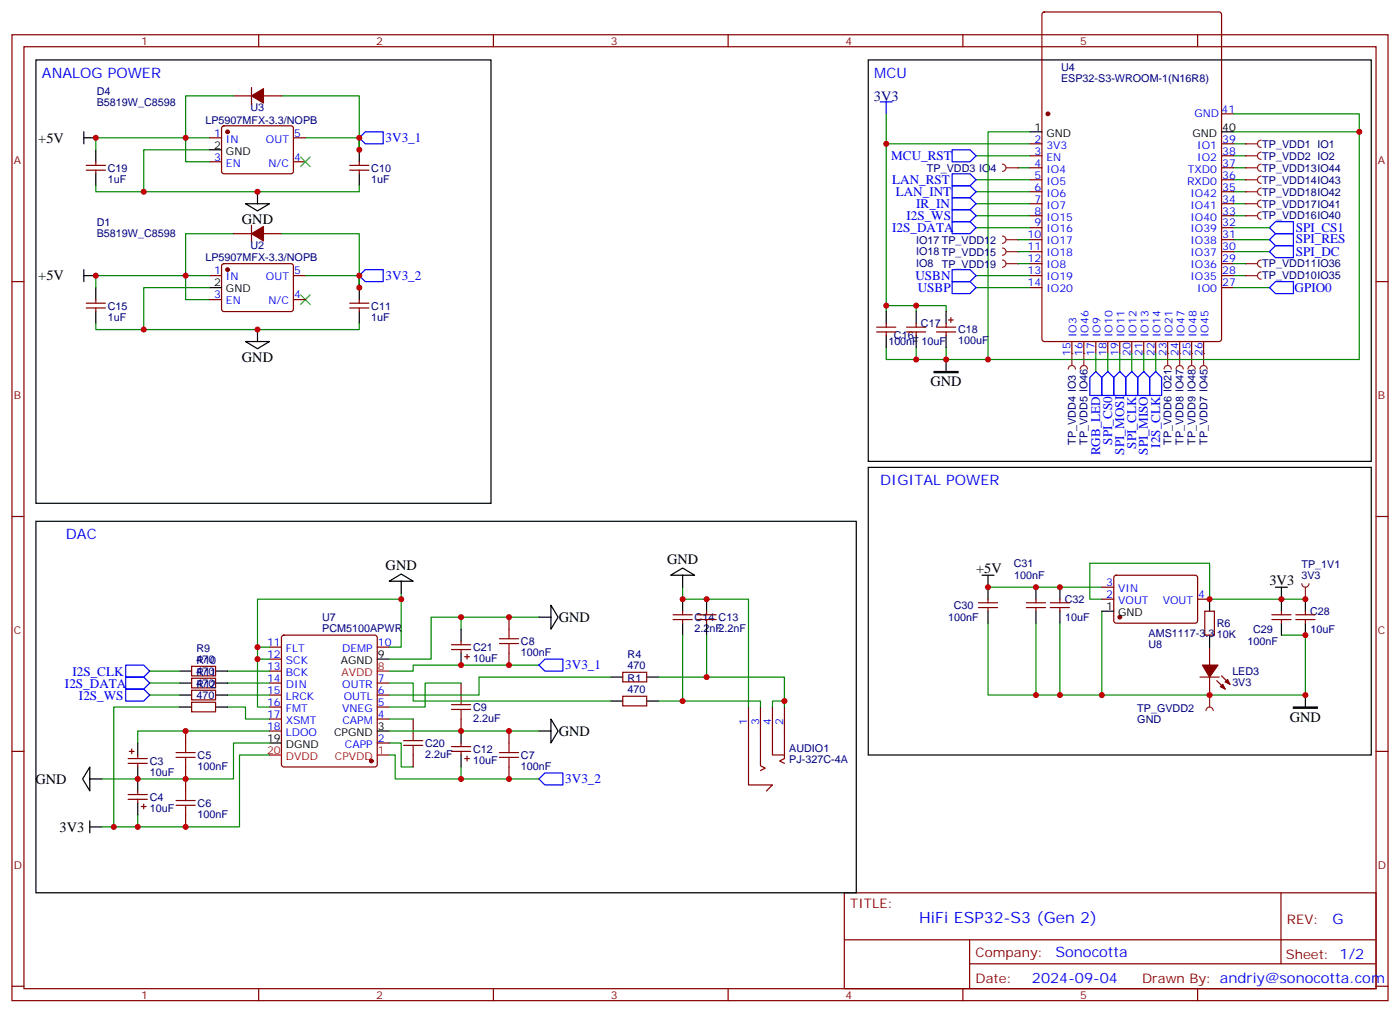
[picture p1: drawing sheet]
<svg xmlns="http://www.w3.org/2000/svg" width="412mm" height="298mm" viewBox="0 0 412 298" stroke-linecap="round" stroke-linejoin="round" font-family="sans-serif">
<g fill="none" stroke="#870000" stroke-width=".35">
<path d="M3.5 10.2h405.4v284.4h-405.4zM7.1 13.8h398.2v277.2h-398.2zM76.2 10.2v3.6M145.3 10.2v3.6M214.5 10.2v3.6M283.6 10.2v3.6M307.2 3.7l.4-.2h51.5l.7 .5v95.8l-.4 .7h-51.8l-.6-.4-.1-95.9zM352.8 10.2v3.6M65.5 37.2l.5-.2 20 .1 .4 .6v13l-.7 .5-20-.1-.4-.7v-12.7zM68.8 28.2h5.3M74.1 25.8v4.9M77.6 28.2h5.3"/>
<path d="M359.8 33.5h3.6M25.4 50.1h5.6M25.4 48.7h5.6M28.2 47.6v1.1M28.2 50.1v1.1M61.7 40.6h3.6M61.7 47.6h3.6M86.4 40.6h3.6M86.4 47.6h3.6M103 50.1h5.7M103 48.7h5.7M105.8 47.6v1.1"/>
<path d="M105.8 50.1v1.1M303.4 42.3h3.5M303.4 45.9h3.5M303.4 49.4h3.5M303.4 52.9h3.5M303.4 56.4h3.5M303.4 60h3.5M359.8 42.3h3.6M359.8 45.9h3.6M359.8 49.4h3.6M359.8 52.9h3.6M359.8 56.4h3.6"/>
<path d="M359.8 60h3.6M65.5 77.8l.5-.2 20 .1 .4 .6v13l-.7 .4h-20l-.4-.7v-12.7zM68.8 68.8h5.3M74.1 66.3v5M77.6 68.8h5.3M303.4 63.5h3.5M303.4 67h3.5M303.4 70.6h3.5M303.4 74.1h3.5M303.4 77.6h3.5M359.8 63.5h3.6M359.8 67h3.6"/>
<path d="M359.8 70.6h3.6M359.8 74.1h3.6M359.8 77.6h3.6M3.5 82.9h3.6M25.4 90.7h5.6M25.4 89.3h5.6M28.2 88.2v1.1M28.2 90.7v1M61.7 81.1h3.6M61.7 88.2h3.6M86.4 81.1h3.6M86.4 88.2h3.6"/>
<path d="M103 90.7h5.7M103 89.3h5.7M105.8 88.2v1.1M105.8 90.7v1M303.4 81.1h3.5M303.4 84.7h3.5M359.8 81.1h3.6M359.8 84.7h3.6M405.3 82.9h3.6M315.7 100.5v3.6M319.3 100.5v3.6M322.8 100.5v3.6"/>
<path d="M326.3 100.5v3.6M329.8 100.5v3.6M333.4 100.5v3.6M336.9 100.5v3.6M340.4 100.5v3.6M344 100.5v3.6M347.5 100.5v3.6M351 100.5v3.6M354.5 100.5v3.6M3.5 152h3.6M405.3 152h3.6M201.1 179.9v1.1"/>
<path d="M208.1 179.9v1.1M288.2 178.9h5.7M288.2 177.4h5.7M291 176.4v1M291 178.9v1M302.3 178.9h5.7M302.3 177.4h5.7M305.2 176.4v1M305.2 178.9v1M309.4 178.9h5.6M309.4 177.4h5.6M312.2 176.4v1"/>
<path d="M312.2 178.9v1M324.6 176.4h3.5M324.6 172.9h3.5M328.3 169.5l.5-.2 23.5 .1 .5 .6-.1 13-.6 .4h-23.6l-.4-.7v-12.7zM352.8 176.4h3.5M354.9 179.9h2.8v7.1h-2.8zM377.5 179.9v1.1M384.5 179.9v1.1M56.4 196.1h7.1v2.9h-7.1zM56.4 199.7h7.1v2.8h-7.1zM79.4 190.5h3.5M79.4 194h3.5"/>
<path d="M79.4 197.6h3.5M83.1 187.2l.5-.2h26.8l.5 .2 .2 .5v37.4l-.2 .5-.5 .2h-26.8l-.5-.3-.2-.4v-37.4zM111.1 190.5h3.6M133 191.2h5.6M133 189.8h5.6M135.8 188.7v1.1M135.8 191.2v1.1M136.9 193.3h1.4M137.6 192.6v1.4M149.9 181.7v3.5M149.9 192.3v3.5M183.4 197.9h7.1v2.8h-7.1z"/>
<path d="M198.3 182.4h5.6M198.3 181h5.6M201.1 182.4v1M205.3 182.4h5.7M205.3 181h5.7M208.1 182.4v1M353.5 199.3h5.6M356.3 190.5v5.3M356.3 199.3v5.3M359.8 199l2.5 2.4M374.6 182.4h5.7M374.6 181h5.7"/>
<path d="M377.5 182.4v1M381.7 182.4h5.6M381.7 181h5.6M384.5 182.4v1M54.7 215.2v3.5M56.4 203.2h7.1v2.8h-7.1zM56.4 206.7h7.1v2.8h-7.1zM79.4 211.7h3.5M79.4 208.1h3.5M79.4 204.6h3.5M79.4 201.1h3.5M79.4 215.2h3.5"/>
<path d="M111.1 218.7h3.6M111.1 211.7h3.6M111.1 208.1h3.6M111.1 204.6h3.6M111.1 201.1h3.6M121.7 211.7v3.5M133 219.8h5.6M135.8 201.1v3.5M135.8 211.7v3.5M135.8 218.7v1.1M149.9 215.2v3.5M183.4 205h7.1v2.8h-7.1z"/>
<path d="M220.5 208.1v23h7l-1.7 1.7M224 208.1v17.3l1.4 .7-1.4 .7M227.5 208.1v14.1h3.6M231.1 208.1v15.2l-1.4 .7 1.4 .7M358.4 200.4l2.5 2.4M3.5 221.2h3.6M37.7 235.3h5.7M37.7 233.9h5.7M37.7 223.3h5.7M37.7 224.7h5.7M38.1 221.2h1.4M38.8 220.5v1.4"/>
<path d="M40.6 222.2v1.1M40.6 224.7v1.1M40.6 232.8v1.1M40.6 235.3v1.1M41.6 237.4h1.4M42.3 236.7v1.4M54.7 225.8v7M54.7 239.9v3.5M121.7 222.2v3.6M133 221.2h5.6M135.8 221.2v1M136.9 223.3h1.4"/>
<path d="M137.6 222.6v1.4M149.9 225.8v3.5M405.3 221.2h3.6M248.7 262.8h156.6v28.2h-156.6zM248.7 276.7h156.5M285.6 276.7v14.1M377.3 262.8v20.9M3.5 290.3h3.6M76.2 291v3.6M145.3 291v3.6M214.5 291v3.6M283.6 291v3.6"/>
<path d="M285.6 283.7h119.6M352.8 291v3.6M405.3 290.3h3.6"/>
</g>
<g fill="none" stroke="#000" stroke-width=".35">
<path d="M10.6 17.6h134v130.6h-134zM255.8 17.6h148.1v118.2h-148.1zM24.7 38.8v3.5M303.4 38.8h3.5M359.8 38.8h3.6M24.7 40.6h3.5M28.2 44.1v3.5M28.2 51.2v3.5M61.7 44.1h3.6M72.3 60h7.1l-3.6 2.1zM75.8 56.4v3.6M105.8 44.1v3.5"/>
<path d="M105.8 51.2v3.5M24.7 79.4v3.5M24.7 81.1h3.5M28.2 84.7v3.5M28.2 91.7v3.5M61.7 84.7h3.6M75.8 97v3.5M105.8 84.7v3.5M105.8 91.7v3.5M72.3 100.5h7.1l-3.6 2.2zM255.8 137.6h148.1v84.6h-148.1zM10.6 153.5h241.6v109.3h-241.6z"/>
<path d="M114.7 171.1l3.5-2.1 3.5 2.1zM118.2 171.1v3.5M162.3 178.2l2.1 3.5-2.1 3.5zM197.6 169.3l3.5-2.1 3.5 2.1zM201.1 169.3v3.6M201.1 176.4v3.5M208.1 176.4v3.5M289.3 169.3h3.5M291 169.3v7.1M291 179.9v3.5M305.2 172.9v3.5M305.2 179.9v3.5"/>
<path d="M312.2 172.9v3.5M312.2 179.9v3.5M324.6 179.9h3.5M356.3 176.4v3.5M375.7 172.9h3.5M377.5 172.9v7M384.5 176.4v3.5M52.9 197.6h3.5M63.5 197.6h3.5M111.1 194h3.6M135.8 185.2v3.5M135.8 192.3v3.5"/>
<path d="M158.7 181.7h3.6M179.9 199.3h3.5M190.5 199.3h3.5M201.1 183.4v3.6M208.1 183.4v3.6M356.3 187v3.5M377.5 183.4v3.6M384.5 183.4v3.6M40.6 218.7v3.5M52.9 201.1h3.5M52.9 204.6h3.5M52.9 208.1h3.5"/>
<path d="M63.5 201.1h3.5M63.5 204.6h3.5M63.5 208.1h3.5M79.4 218.7h3.5M111.1 215.2h3.6M135.8 215.2v3.5M158.7 215.2h3.6M162.3 211.7l2.1 3.5-2.1 3.5zM179.9 206.4h3.5M190.5 206.4h3.5M384.5 204.6v3.5M26.5 225.8v7l-2.2-3.5z"/>
<path d="M26.5 229.3h3.5M40.6 225.8v7M40.6 236.4v3.5M135.8 222.2v3.6M26.5 243.4h3.5M26.5 241.7v3.5"/>
</g>
<g fill="none" stroke="#a10000" stroke-width=".35">
<path d="M147.1 189.4h5.7M147.1 188h5.7M149.9 185.2v2.8M149.9 189.4v2.9M54.7 218.7v2.8M118.9 218h5.6M118.9 219.4h5.6M121.7 215.2v2.8M121.7 219.4v2.8M133 207.4h5.6M133 208.8h5.6M135.8 204.6v2.8"/>
<path d="M135.8 208.8v2.9M149.9 218.7v2.8M51.9 223h5.6M51.9 221.5h5.6M51.9 237.1h5.6M51.9 235.7h5.6M54.7 223v2.8M54.7 232.8v2.9M54.7 237.1v2.8M147.1 223h5.7M147.1 221.5h5.7M149.9 223v2.8"/>
</g>
<g fill="none" stroke="#008700" stroke-width=".35">
<path d="M68.8 28.2h-14.1v19.4h7M82.9 28.2h22.9v15.9M28.2 54.7v1.7h77.6v-1.7M61.7 44.1h-19.4v12.3M61.7 40.6h-33.5v3.5M90 40.6h15.8v3.5M105.8 40.6v3.5M299.9 49.4h3.5M363.4 49.4h3.5M363.4 42.3h3.5M363.4 45.9h3.5M363.4 52.9h3.5"/>
<path d="M363.4 56.4h3.5M363.4 60h3.5M68.8 68.8h-14.1v19.4h7M82.9 68.8h22.9v15.9M363.4 63.5h3.5M363.4 70.6h10.5M363.4 74.1h10.5M28.2 95.2v1.8h77.6v-1.8M61.7 84.7h-19.4v12.3M61.7 81.1h-33.5v3.6M90 81.1h15.8v3.6M105.8 81.1v3.6"/>
<path d="M363.4 81.1h3.5M118.2 176.4h-42.4v14.1h3.6M118.2 174.6v15.9h-3.5M201.1 172.9v3.5h19.4v31.7M291 172.9h33.6M324.6 176.4h-3.6v-10.6h35.3v10.6h28.2M324.6 179.9v24.7M44.1 197.6h8.8M67 197.6h12.4M75.8 190.5v17.6h3.6M75.8 194h3.6M135.8 181.7v3.5"/>
<path d="M158.7 181.7h-31.7v12.3h-12.3M158.7 195.8h-37v1.8h-7M179.9 199.3h-38.8v5.3h-26.4M201.1 187v19.4h-7.1M208.1 199.3h23v8.8M208.1 187v12.3h-14.1M291 183.4v21.2h93.5v-17.6h-7M305.2 183.4v21.2M312.2 183.4v21.2M44.1 201.1h8.8M44.1 204.6h8.8M52.9 208.1h-19.4v35.3"/>
<path d="M67 208.1h5.3v3.6h7.1M67 201.1h12.4M67 204.6h12.4M79.4 218.7h-10.6v10.6h-38.8M79.4 215.2h-38.8v3.5M114.7 218.7h3.5v7.1h3.5M114.7 201.1h7v5.3h58.2M114.7 215.2h44M114.7 211.7h7M135.8 201.1h-10.6v7h-10.5M201.1 206.4h22.9v1.7M231.1 206.4h-3.6v1.7"/>
<path d="M40.6 239.9v3.5M79.4 222.2h-8.8v21.2h-40.6M114.7 222.2h1.7v7.1h42.3M135.8 225.8v3.5"/>
</g>
<path d="M88.5 46.2l2.9 2.8M91.4 46.2l-2.9 2.8M88.5 86.8l2.9 2.8M91.4 86.8l-2.9 2.8" fill="none" stroke="#3c3" stroke-width=".35"/>
<g fill="#870000" stroke="#870000" stroke-width=".35">
<path d="M74.1 68.8l3.5-2.1v4.2z"/>
<path d="M74.1 28.2l3.5-2.1v4.2z"/>
<path d="M359.5 202.1l.7-.7 .7 1.4z"/>
<path d="M360.9 200.7l.7-.7 .7 1.4z"/>
<path d="M354.2 195.8h4.6l-2.5 3.5z"/>
<circle cx="67" cy="79.4" r=".53"/>
<circle cx="67" cy="38.8" r=".53"/>
<circle cx="109.4" cy="224" r=".53"/>
<circle cx="329.8" cy="181.7" r=".53"/>
<circle cx="308.7" cy="33.5" r=".53"/>
</g>
<path d="M105.8 40.6l1.8-1.8h5.3v3.5h-5.3zM373.9 67l1.8-1.7h5.3v3.5h-5.3zM105.8 81.1l1.8-1.7h5.3v3.5h-5.3zM37 195.8h5.3l1.8 1.8-1.8 1.7h-5.3zM37 199.3h5.3l1.8 1.8-1.8 1.7h-5.3zM158.7 195.8l1.8-1.8h5.3v3.6h-5.3zM37 202.8h5.3l1.8 1.8-1.8 1.8h-5.3zM158.7 229.3l1.8-1.8h5.3v3.6h-5.3z" fill="none" stroke="#00f" stroke-width=".35"/>
<path d="M111.1 197.6h3.6M79.4 222.2h3.5M111.1 222.2h3.6" fill="none" stroke="#f00" stroke-width=".35"/>
<path d="M381 208.1h7.1v.4h-7.1z" fill="#000" stroke="#000" stroke-width=".35"/>
<path d="M366.9 56.4h3.5M371.5 55.4a1.06 1.06 0 0 0-1.1 1 1.06 1.06 0 0 0 1.1 1.1" fill="none" stroke="#8c2424" stroke-width=".35"/>
<circle cx="366.9" cy="56.4" r=".18" fill="#8c2424"/>
<path d="M366.9 60h3.5M371.5 58.9a1.06 1.06 0 0 0-1.1 1.1 1.06 1.06 0 0 0 1.1 1" fill="none" stroke="#8c2424" stroke-width=".35"/>
<circle cx="366.9" cy="60" r=".18" fill="#8c2424"/>
<path d="M366.9 63.5h3.5M371.5 62.4a1.06 1.06 0 0 0-1.1 1.1 1.06 1.06 0 0 0 1.1 1.1" fill="none" stroke="#8c2424" stroke-width=".35"/>
<circle cx="366.9" cy="63.5" r=".18" fill="#8c2424"/>
<path d="M366.9 52.9h3.5M371.5 51.9a1.06 1.06 0 0 0-1.1 1 1.06 1.06 0 0 0 1.1 1.1" fill="none" stroke="#8c2424" stroke-width=".35"/>
<circle cx="366.9" cy="52.9" r=".18" fill="#8c2424"/>
<path d="M366.9 49.4h3.5M371.5 48.3a1.06 1.06 0 0 0-1.1 1.1 1.06 1.06 0 0 0 1.1 1" fill="none" stroke="#8c2424" stroke-width=".35"/>
<circle cx="366.9" cy="49.4" r=".18" fill="#8c2424"/>
<path d="M366.9 81.1h3.5M371.5 80.1a1.06 1.06 0 0 0-1.1 1 1.06 1.06 0 0 0 1.1 1.1" fill="none" stroke="#8c2424" stroke-width=".35"/>
<circle cx="366.9" cy="81.1" r=".18" fill="#8c2424"/>
<path d="M350 108.7a1.06 1.06 0 0 1 1-1.1 1.06 1.06 0 0 1 1.1 1.1M351 104.1v3.5" fill="none" stroke="#8c2424" stroke-width=".35"/>
<circle cx="351" cy="104.1" r=".18" fill="#8c2424"/>
<path d="M346.4 108.7a1.06 1.06 0 0 1 1.1-1.1 1.06 1.06 0 0 1 1 1.1M347.5 104.1v3.5" fill="none" stroke="#8c2424" stroke-width=".35"/>
<circle cx="347.5" cy="104.1" r=".18" fill="#8c2424"/>
<path d="M353.5 108.7a1.06 1.06 0 0 1 1-1.1 1.06 1.06 0 0 1 1.1 1.1M354.5 104.1v3.5" fill="none" stroke="#8c2424" stroke-width=".35"/>
<circle cx="354.5" cy="104.1" r=".18" fill="#8c2424"/>
<path d="M342.9 108.7a1.06 1.06 0 0 1 1.1-1.1 1.06 1.06 0 0 1 1 1.1M344 104.1v3.5" fill="none" stroke="#8c2424" stroke-width=".35"/>
<circle cx="344" cy="104.1" r=".18" fill="#8c2424"/>
<path d="M318.2 108.7a1.06 1.06 0 0 1 1.1-1.1 1.06 1.06 0 0 1 1 1.1M319.3 104.1v3.5" fill="none" stroke="#8c2424" stroke-width=".35"/>
<circle cx="319.3" cy="104.1" r=".18" fill="#8c2424"/>
<path d="M314.7 108.7a1.06 1.06 0 0 1 1-1.1 1.06 1.06 0 0 1 1.1 1.1M315.7 104.1v3.5" fill="none" stroke="#8c2424" stroke-width=".35"/>
<circle cx="315.7" cy="104.1" r=".18" fill="#8c2424"/>
<path d="M295.3 48.3a1.06 1.06 0 0 1 1 1.1 1.06 1.06 0 0 1-1 1M296.3 49.4h3.6" fill="none" stroke="#8c2424" stroke-width=".35"/>
<circle cx="299.9" cy="49.4" r=".18" fill="#8c2424"/>
<path d="M366.9 45.9h3.5M371.5 44.8a1.06 1.06 0 0 0-1.1 1.1 1.06 1.06 0 0 0 1.1 1" fill="none" stroke="#8c2424" stroke-width=".35"/>
<circle cx="366.9" cy="45.9" r=".18" fill="#8c2424"/>
<path d="M366.9 42.3h3.5M371.5 41.3a1.06 1.06 0 0 0-1.1 1 1.06 1.06 0 0 0 1.1 1.1" fill="none" stroke="#8c2424" stroke-width=".35"/>
<circle cx="366.9" cy="42.3" r=".18" fill="#8c2424"/>
<g fill="none" stroke="#008700" stroke-width=".35">
<path d="M261.1 33.5v58.2M303.4 38.8h-12.4v67h-12.3M363.4 33.5h37v72.3h-109.4M363.4 38.8h37M261.1 42.3h42.3M287.5 52.9h15.9M287.5 56.4h15.9M287.5 60h15.9M287.5 45.9h15.9M287.5 67h15.9M287.5 63.5h15.9M363.4 67h10.5"/>
<path d="M261.1 90h8.8v1.7M269.9 90h8.8v1.7M287.5 81.1h15.9M287.5 84.7h15.9M363.4 84.7h10.5M261.1 102.3v3.5h8.8M269.9 102.3v3.5h8.8v-3.5M322.8 104.1v5.3M326.3 104.1v5.3M329.8 104.1v5.3M333.4 104.1v5.3M336.9 104.1v5.3"/>
<path d="M340.4 104.1v5.3"/>
</g>
<g fill="none" stroke="#00f" stroke-width=".35">
<path d="M259.3 30h3.5M261.1 30v3.5M280.5 51.2h5.3l1.7 1.7-1.7 1.8h-5.3zM280.5 54.7h5.3l1.7 1.7-1.7 1.8h-5.3zM280.5 58.2h5.3l1.7 1.8-1.7 1.7h-5.3zM280.5 44.1h5.3l1.7 1.8-1.7 1.7h-5.3zM280.5 79.4h5.3l1.7 1.7-1.7 1.8h-5.3zM280.5 65.3h5.3l1.7 1.7-1.7 1.8h-5.3zM280.5 61.7h5.3l1.7 1.8-1.7 1.8h-5.3zM373.9 70.6l1.8-1.8h5.3v3.5h-5.3zM373.9 74.1l1.8-1.8h5.3v3.5h-5.3zM280.5 82.9h5.3l1.7 1.8-1.7 1.7h-5.3z"/>
<path d="M373.9 84.7l1.8-1.8h5.3v3.5h-5.3zM322.8 109.4l1.8 1.7v5.3h-3.6v-5.3zM326.3 109.4l1.8 1.7v5.3h-3.5v-5.3zM329.8 109.4l1.8 1.7v5.3h-3.5v-5.3zM333.4 109.4l1.7 1.7v5.3h-3.5v-5.3zM335.1 111.1l1.8-1.7 1.8 1.7v5.3h-3.6zM340.4 109.4l1.8 1.7v5.3h-3.5v-5.3z"/>
</g>
<path d="M275.2 109.4h7v.3h-7z" fill="#000" stroke="#000" stroke-width=".35"/>
<path d="M261.1 91.7v3.5M261.1 98.8v3.5M269.9 91.7v3.5M269.9 98.8v3.5M278.7 91.7v3.5M278.7 98.8v3.5M278.7 105.8v3.6" fill="none" stroke="#000" stroke-width=".35"/>
<g fill="none" stroke="#870000" stroke-width=".35">
<path d="M258.2 97.7h5.7M258.2 96.3h5.7M261.1 95.2v1.1M261.1 97.7v1.1M267.1 97.7h5.6M267.1 96.3h5.6M269.9 95.2v1.1M269.9 97.7v1.1M275.9 97.7h5.6M275.9 96.3h5.6M278.7 95.2v1.1M278.7 97.7v1.1"/>
<path d="M279.4 94.2h1.4M280.1 93.5v1.4"/>
</g>
<path d="M366.9 77.6h3.5M371.5 76.6a1.06 1.06 0 0 0-1.1 1 1.06 1.06 0 0 0 1.1 1.1" fill="none" stroke="#8c2424" stroke-width=".35"/>
<circle cx="366.9" cy="77.6" r=".18" fill="#8c2424"/>
<path d="M363.4 77.6h3.5" fill="none" stroke="#008700" stroke-width=".35"/>
<path d="M295.3 69.5a1.06 1.06 0 0 1 1 1.1 1.06 1.06 0 0 1-1 1M296.3 70.6h3.6" fill="none" stroke="#8c2424" stroke-width=".35"/>
<circle cx="299.9" cy="70.6" r=".18" fill="#8c2424"/>
<path d="M299.9 70.6h3.5" fill="none" stroke="#008700" stroke-width=".35"/>
<path d="M295.3 73a1.06 1.06 0 0 1 1 1.1 1.06 1.06 0 0 1-1 1M296.3 74.1h3.6" fill="none" stroke="#8c2424" stroke-width=".35"/>
<circle cx="299.9" cy="74.1" r=".18" fill="#8c2424"/>
<path d="M299.9 74.1h3.5" fill="none" stroke="#008700" stroke-width=".35"/>
<path d="M295.3 76.6a1.06 1.06 0 0 1 1 1 1.06 1.06 0 0 1-1 1.1M296.3 77.6h3.6" fill="none" stroke="#8c2424" stroke-width=".35"/>
<circle cx="299.9" cy="77.6" r=".18" fill="#8c2424"/>
<path d="M299.9 77.6h3.5" fill="none" stroke="#008700" stroke-width=".35"/>
<path d="M383.5 171.8a1.06 1.06 0 0 0 1 1.1 1.06 1.06 0 0 0 1.1-1.1M384.5 172.9v3.5" fill="none" stroke="#8c2424" stroke-width=".35"/>
<circle cx="384.5" cy="176.4" r=".18" fill="#8c2424"/>
<path d="M355.2 209.2a1.06 1.06 0 0 1 1.1-1.1 1.06 1.06 0 0 1 1.1 1.1M356.3 204.6v3.5" fill="none" stroke="#8c2424" stroke-width=".35"/>
<circle cx="356.3" cy="204.6" r=".18" fill="#8c2424"/>
<g fill="#c00">
<circle cx="105.8" cy="84.7" r=".88"/>
<circle cx="105.8" cy="44.1" r=".88"/>
<circle cx="42.3" cy="97" r=".88"/>
<circle cx="75.8" cy="97" r=".88"/>
<circle cx="42.3" cy="56.4" r=".88"/>
<circle cx="75.8" cy="56.4" r=".88"/>
<circle cx="28.2" cy="81.1" r=".88"/>
<circle cx="54.7" cy="81.1" r=".88"/>
<circle cx="105.8" cy="81.1" r=".88"/>
<circle cx="105.8" cy="40.6" r=".88"/>
<circle cx="54.7" cy="40.6" r=".88"/>
<circle cx="28.2" cy="40.6" r=".88"/>
<circle cx="231.1" cy="206.4" r=".88"/>
<circle cx="208.1" cy="176.4" r=".88"/>
<circle cx="201.1" cy="176.4" r=".88"/>
<circle cx="33.5" cy="243.4" r=".88"/>
<circle cx="149.9" cy="181.7" r=".88"/>
<circle cx="149.9" cy="195.8" r=".88"/>
<circle cx="149.9" cy="215.2" r=".88"/>
<circle cx="149.9" cy="229.3" r=".88"/>
<circle cx="135.8" cy="181.7" r=".88"/>
<circle cx="135.8" cy="229.3" r=".88"/>
<circle cx="135.8" cy="195.8" r=".88"/>
<circle cx="40.6" cy="243.4" r=".88"/>
<circle cx="54.7" cy="243.4" r=".88"/>
<circle cx="54.7" cy="215.2" r=".88"/>
<circle cx="54.7" cy="229.3" r=".88"/>
<circle cx="75.8" cy="190.5" r=".88"/>
<circle cx="75.8" cy="194" r=".88"/>
<circle cx="118.2" cy="176.4" r=".88"/>
<circle cx="135.8" cy="215.2" r=".88"/>
<circle cx="40.6" cy="229.3" r=".88"/>
<circle cx="201.1" cy="206.4" r=".88"/>
<circle cx="208.1" cy="199.3" r=".88"/>
<circle cx="324.6" cy="204.6" r=".88"/>
<circle cx="312.2" cy="204.6" r=".88"/>
<circle cx="305.2" cy="204.6" r=".88"/>
<circle cx="356.3" cy="204.6" r=".88"/>
<circle cx="384.5" cy="204.6" r=".88"/>
<circle cx="356.3" cy="176.4" r=".88"/>
<circle cx="312.2" cy="172.9" r=".88"/>
<circle cx="384.5" cy="187" r=".88"/>
<circle cx="377.5" cy="176.4" r=".88"/>
<circle cx="291" cy="172.9" r=".88"/>
<circle cx="305.2" cy="172.9" r=".88"/>
<circle cx="400.4" cy="38.8" r=".88"/>
<circle cx="291" cy="105.8" r=".88"/>
<circle cx="269.9" cy="105.8" r=".88"/>
<circle cx="278.7" cy="105.8" r=".88"/>
<circle cx="261.1" cy="42.3" r=".88"/>
<circle cx="269.9" cy="90" r=".88"/>
<circle cx="261.1" cy="90" r=".88"/>
<circle cx="384.5" cy="176.4" r=".88"/>
</g>
<text font-size="4.6" fill="#00f" x="270.8" y="271.8">HiFi ESP32-S3 (Gen 2)</text>
<g font-size="4.2" fill="#00f">
<text x="12.3" y="22.9">ANALOG POWER</text>
<text x="257.5" y="22.9">MCU</text>
<text x="259.3" y="142.9">DIGITAL POWER</text>
<text x="19.4" y="158.7">DAC</text>
<text x="392.5" y="272.1">G</text>
<text x="310.9" y="281.6">Sonocotta</text>
<text x="304" y="289.4">2024-09-04</text>
</g>
<text font-size="4.2" fill="#000080" x="257.4" y="29.7">3V3</text>
<g font-size="4.2">
<text x="11.3" y="42">+5V</text>
<text x="71.3" y="66.1">GND</text>
<text x="11.3" y="82.5">+5V</text>
<text x="71.3" y="106.6">GND</text>
<text x="274.1" y="113.7">GND</text>
<text x="113.6" y="167.9">GND</text>
<text x="196.5" y="166.2">GND</text>
<text x="287.5" y="168.6">+5V</text>
<text x="373.9" y="172.2">3V3</text>
<text x="164.6" y="183.1">GND</text>
<text x="379.9" y="212.5">GND</text>
<text x="164.6" y="216.6">GND</text>
<text x="10.5" y="230.7">GND</text>
<text x="17.5" y="244.9">3V3</text>
</g>
<g font-size="3.9" fill="#00f">
<text x="113.6" y="41.7">3V3_1</text>
<text x="262.5" y="47.1">MCU_RST</text>
<text x="262.8" y="54.1">LAN_RST</text>
<text x="263.9" y="57.7">LAN_INT</text>
<text x="267" y="64.8">I2S_WS</text>
<text x="269.9" y="61.2">IR_IN</text>
<text x="262.8" y="68.3">I2S_DATA</text>
<text x="381.7" y="68.2">SPI_CS1</text>
<text x="381.7" y="71.7">SPI_RES</text>
<text x="381.7" y="75.3">SPI_DC</text>
<text x="113.6" y="82.3">3V3_2</text>
<text x="269.7" y="82.5">USBN</text>
<text x="270.3" y="86">USBP</text>
<text x="381.3" y="86">GPIO0</text>
<text x="327.6" y="130.9" transform="rotate(-90 327.6 130.9)">SPI_CS0</text>
<text x="341.7" y="131.8" transform="rotate(-90 341.7 131.8)">I2S_CLK</text>
<text x="324.1" y="134.1" transform="rotate(-90 324.1 134.1)">RGB_LED</text>
<text x="331.1" y="133.8" transform="rotate(-90 331.1 133.8)">SPI_MOSI</text>
<text x="334.6" y="132.1" transform="rotate(-90 334.6 132.1)">SPI_CLK</text>
<text x="338.1" y="133.8" transform="rotate(-90 338.1 133.8)">SPI_MISO</text>
<text x="166.5" y="197">3V3_1</text>
<text x="19.1" y="202.5">I2S_DATA</text>
<text x="21.3" y="199">I2S_CLK</text>
<text x="23.3" y="206">I2S_WS</text>
<text x="166.5" y="230.5">3V3_2</text>
</g>
<g font-size="3.9" fill="#800">
<text x="250.5" y="267.4">TITLE:</text>
<text x="379.1" y="272.1">REV:</text>
<text x="287.4" y="281.6">Company:</text>
<text x="378.7" y="282.2">Sheet: 1/2</text>
<text x="287.4" y="289.3">Date:</text>
<text x="336.4" y="289.4">Drawn By: andriy@sonocotta.com</text>
</g>
<g font-size="3.2" fill="#800">
<text x="41.6" y="13.2">1</text>
<text x="110.8" y="13.2">2</text>
<text x="179.9" y="13.2">3</text>
<text x="249.1" y="13.2">4</text>
<text x="318.2" y="13.2">5</text>
<text x="4.1" y="48.3">A</text>
<text x="405.9" y="48.3">A</text>
<text x="4.1" y="117.5">B</text>
<text x="405.9" y="117.5">B</text>
<text x="4.1" y="186.6">C</text>
<text x="405.9" y="186.6">C</text>
<text x="4.1" y="255.8">D</text>
<text x="405.9" y="255.8">D</text>
<text x="41.6" y="294">1</text>
<text x="110.8" y="294">2</text>
<text x="179.9" y="294">3</text>
<text x="249.1" y="294">4</text>
<text x="318.2" y="294">5</text>
</g>
<g font-size="3.2" fill="#000080">
<text x="312.6" y="20.9">U4</text>
<text x="28.5" y="27.9">D4</text>
<text x="312.6" y="24.1">ESP32-S3-WROOM-1(N16R8)</text>
<text x="28.5" y="31.2">B5819W_C8598</text>
<text x="73.7" y="32.7">U3</text>
<text x="60.5" y="36.4">LP5907MFX-3.3/NOPB</text>
<text x="371.8" y="47">TP_VDD2 IO2</text>
<text x="371.8" y="43.4">TP_VDD1 IO1</text>
<text x="31.7" y="53.8">1uF</text>
<text x="31.7" y="50.6">C19</text>
<text x="109.4" y="53.8">1uF</text>
<text x="109.4" y="50.6">C10</text>
<text x="273" y="50.6">TP_VDD3 IO4</text>
<text x="371.8" y="50.5">TP_VDD13IO44</text>
<text x="371.8" y="57.6">TP_VDD18IO42</text>
<text x="371.8" y="54">TP_VDD14IO43</text>
<text x="371.8" y="61.1">TP_VDD17IO41</text>
<text x="371.8" y="64.6">TP_VDD16IO40</text>
<text x="28.5" y="69.9">B5819W_C8598</text>
<text x="28.5" y="66.6">D1</text>
<text x="269.8" y="71.7">IO17 TP_VDD12</text>
<text x="60.5" y="77">LP5907MFX-3.3/NOPB</text>
<text x="73.7" y="73.3">U2</text>
<text x="269.8" y="75.2">IO18 TP_VDD15</text>
<text x="269.8" y="78.7">IO8</text>
<text x="277.4" y="78.8">TP_VDD19</text>
<text x="371.8" y="82.3">TP_VDD10IO35</text>
<text x="371.8" y="78.7">TP_VDD11IO36</text>
<text x="31.7" y="94.4">1uF</text>
<text x="31.7" y="91.2">C15</text>
<text x="109.4" y="94.4">1uF</text>
<text x="109.4" y="91.2">C11</text>
<text x="261.7" y="101.7">100nF</text>
<text x="263.3" y="99.9">C16</text>
<text x="271.3" y="96.4">C17</text>
<text x="271.4" y="101.7">10uF</text>
<text x="282.2" y="101.3">100uF</text>
<text x="282.2" y="98.1">C18</text>
<text x="316.9" y="130.9" transform="rotate(-90 316.9 130.9)">TP_VDD4 IO3</text>
<text x="320.4" y="130.9" transform="rotate(-90 320.4 130.9)">TP_VDD5 IO46</text>
<text x="345.1" y="130.9" transform="rotate(-90 345.1 130.9)">TP_VDD6 IO21</text>
<text x="348.6" y="130.9" transform="rotate(-90 348.6 130.9)">TP_VDD8 IO47</text>
<text x="352.1" y="130.9" transform="rotate(-90 352.1 130.9)">TP_VDD9 IO48</text>
<text x="355.7" y="130.9" transform="rotate(-90 355.7 130.9)">TP_VDD7 IO45</text>
<text x="298.6" y="167">C31</text>
<text x="383.4" y="167.2">TP_1V1</text>
<text x="298.7" y="170.5">100nF</text>
<text x="383.4" y="170.4">3V3</text>
<text x="281" y="179.3">C30</text>
<text x="313.6" y="177.5">C32</text>
<text x="94.9" y="185.9">PCM5100APWR</text>
<text x="94.9" y="182.7">U7</text>
<text x="204.6" y="182.9">C14 C13</text>
<text x="279.3" y="182.8">100nF</text>
<text x="313.7" y="182.8">10uF</text>
<text x="358.4" y="184.6">R6</text>
<text x="385.9" y="181.1">C28</text>
<text x="57.9" y="192">R9</text>
<text x="139.3" y="191.7">C21</text>
<text x="153.5" y="189.9">C8</text>
<text x="204.6" y="186.1">2.2nF2.2nF</text>
<text x="338.3" y="187.5">AMS1117-3.3</text>
<text x="338.3" y="190.8">U8</text>
<text x="358.4" y="187.8">10K</text>
<text x="367.5" y="189.9">100nF</text>
<text x="369.2" y="186.4">C29</text>
<text x="386.1" y="186.4">10uF</text>
<text x="57.9" y="195.1">470</text>
<text x="57.9" y="195.5">R10</text>
<text x="139.3" y="194.9">10uF</text>
<text x="153.5" y="193.1">100nF</text>
<text x="184.9" y="196.8">470</text>
<text x="184.9" y="193.6">R4</text>
<text x="57.9" y="198.6">470</text>
<text x="57.9" y="202.1">470</text>
<text x="57.9" y="199">R11</text>
<text x="57.9" y="202.6">R12</text>
<text x="184.9" y="203.9">470</text>
<text x="184.9" y="200.6">R1</text>
<text x="363" y="201.9">3V3</text>
<text x="363" y="198.7">LED3</text>
<text x="57.9" y="205.7">470</text>
<text x="139.3" y="209.3">C9</text>
<text x="335" y="209.6">TP_GVDD2</text>
<text x="139.3" y="212.5">2.2uF</text>
<text x="335" y="212.8">GND</text>
<text x="125.2" y="219.9">C20</text>
<text x="139.3" y="221.7">C12</text>
<text x="232.5" y="221.3">AUDIO1</text>
<text x="44.1" y="225.2">C3</text>
<text x="58.2" y="226.6">100nF</text>
<text x="58.2" y="223.4">C5</text>
<text x="125.2" y="223.1">2.2uF</text>
<text x="139.3" y="224.9">10uF</text>
<text x="153.5" y="226.6">100nF</text>
<text x="153.5" y="223.4">C7</text>
<text x="232.5" y="224.6">PJ-327C-4A</text>
<text x="44.1" y="228.5">10uF</text>
<text x="44.1" y="239">10uF</text>
<text x="44.1" y="235.8">C4</text>
<text x="58.2" y="237.5">C6</text>
<text x="58.2" y="240.7">100nF</text>
</g>
<g font-size="3.2" fill="#00f">
<text x="351.8" y="34.6">GND</text>
<text x="359.8" y="33.2">41</text>
<text x="63.1" y="40.2">1</text>
<text x="66.6" y="42">IN</text>
<text x="78.3" y="42">OUT</text>
<text x="86.6" y="40.2">5</text>
<text x="304.7" y="42">2</text>
<text x="360" y="42">39</text>
<text x="63.1" y="47.3">3</text>
<text x="86.6" y="47.3">4</text>
<text x="304.7" y="45.5">3</text>
<text x="308.2" y="43.7">3V3</text>
<text x="308.2" y="47.3">EN</text>
<text x="352.7" y="47.3">IO2</text>
<text x="352.7" y="43.7">IO1</text>
<text x="360" y="45.5">38</text>
<text x="66.6" y="49">EN</text>
<text x="79.1" y="49">N/C</text>
<text x="304.7" y="49">4</text>
<text x="304.7" y="52.6">5</text>
<text x="308.2" y="50.8">IO4</text>
<text x="349.9" y="50.8">TXD0</text>
<text x="360" y="52.6">36</text>
<text x="360" y="49">37</text>
<text x="304.7" y="56.1">6</text>
<text x="304.7" y="59.6">7</text>
<text x="308.2" y="54.3">IO5</text>
<text x="308.2" y="57.9">IO6</text>
<text x="349.7" y="54.3">RXD0</text>
<text x="350.7" y="57.9">IO42</text>
<text x="360" y="59.6">34</text>
<text x="360" y="56.1">35</text>
<text x="304.7" y="63.1">8</text>
<text x="308.2" y="61.4">IO7</text>
<text x="308.2" y="64.9">IO15</text>
<text x="350.7" y="64.9">IO40</text>
<text x="350.7" y="61.4">IO41</text>
<text x="360" y="63.1">33</text>
<text x="302.7" y="70.2">10</text>
<text x="304.7" y="66.7">9</text>
<text x="308.2" y="68.4">IO16</text>
<text x="308.2" y="72">IO17</text>
<text x="350.7" y="72">IO38</text>
<text x="350.7" y="68.4">IO39</text>
<text x="360" y="70.2">31</text>
<text x="360" y="66.7">32</text>
<text x="302.7" y="73.7">11</text>
<text x="302.7" y="77.3">12</text>
<text x="308.2" y="75.5">IO18</text>
<text x="350.7" y="75.5">IO37</text>
<text x="360" y="77.3">29</text>
<text x="360" y="73.7">30</text>
<text x="63.1" y="80.8">1</text>
<text x="66.6" y="82.5">IN</text>
<text x="78.3" y="82.5">OUT</text>
<text x="86.6" y="80.8">5</text>
<text x="302.7" y="80.8">13</text>
<text x="308.2" y="79">IO8</text>
<text x="308.2" y="82.5">IO19</text>
<text x="350.7" y="82.5">IO35</text>
<text x="350.7" y="79">IO36</text>
<text x="360" y="80.8">28</text>
<text x="63.1" y="87.8">3</text>
<text x="66.6" y="89.6">EN</text>
<text x="79.1" y="89.6">N/C</text>
<text x="86.6" y="87.8">4</text>
<text x="302.7" y="84.3">14</text>
<text x="308.2" y="86.1">IO20</text>
<text x="352.7" y="86.1">IO0</text>
<text x="360" y="84.3">27</text>
<text x="317.1" y="99.2" transform="rotate(-90 317.1 99.2)">IO3</text>
<text x="320.7" y="99.2" transform="rotate(-90 320.7 99.2)">IO46</text>
<text x="324.2" y="99.2" transform="rotate(-90 324.2 99.2)">IO9</text>
<text x="327.7" y="99.2" transform="rotate(-90 327.7 99.2)">IO10</text>
<text x="331.3" y="99.2" transform="rotate(-90 331.3 99.2)">IO11</text>
<text x="334.8" y="99.2" transform="rotate(-90 334.8 99.2)">IO12</text>
<text x="338.3" y="99.2" transform="rotate(-90 338.3 99.2)">IO13</text>
<text x="341.8" y="99.2" transform="rotate(-90 341.8 99.2)">IO14</text>
<text x="345.4" y="99.2" transform="rotate(-90 345.4 99.2)">IO21</text>
<text x="348.9" y="99.2" transform="rotate(-90 348.9 99.2)">IO47</text>
<text x="352.4" y="99.2" transform="rotate(-90 352.4 99.2)">IO48</text>
<text x="356" y="99.2" transform="rotate(-90 356 99.2)">IO45</text>
<text x="315.4" y="104.8" transform="rotate(-90 315.4 104.8)">15</text>
<text x="318.9" y="104.8" transform="rotate(-90 318.9 104.8)">16</text>
<text x="322.4" y="104.8" transform="rotate(-90 322.4 104.8)">17</text>
<text x="326" y="104.8" transform="rotate(-90 326 104.8)">18</text>
<text x="329.5" y="104.8" transform="rotate(-90 329.5 104.8)">19</text>
<text x="333" y="104.8" transform="rotate(-90 333 104.8)">20</text>
<text x="336.5" y="104.8" transform="rotate(-90 336.5 104.8)">21</text>
<text x="340.1" y="104.8" transform="rotate(-90 340.1 104.8)">22</text>
<text x="343.6" y="104.8" transform="rotate(-90 343.6 104.8)">23</text>
<text x="347.1" y="104.8" transform="rotate(-90 347.1 104.8)">24</text>
<text x="350.7" y="104.8" transform="rotate(-90 350.7 104.8)">25</text>
<text x="354.2" y="104.8" transform="rotate(-90 354.2 104.8)">26</text>
<text x="325.9" y="172.5">3</text>
<text x="325.9" y="176">2</text>
<text x="329.4" y="177.8">VOUT</text>
<text x="329.4" y="174.3">VIN</text>
<text x="342.5" y="177.8">VOUT</text>
<text x="353" y="176">4</text>
<text x="78.7" y="190.1">11</text>
<text x="84.2" y="191.9">FLT</text>
<text x="100.8" y="191.9">DEMP</text>
<text x="111.3" y="190.1">10</text>
<text x="78.7" y="193.7">12</text>
<text x="78.7" y="197.2">13</text>
<text x="84.2" y="195.4">SCK</text>
<text x="78.7" y="200.7">14</text>
<text x="84.2" y="199">BCK</text>
<text x="84.2" y="202.5">DIN</text>
<text x="100.8" y="202.5">OUTR</text>
<text x="111.3" y="200.7">7</text>
<text x="78.7" y="204.3">15</text>
<text x="78.7" y="207.8">16</text>
<text x="84.2" y="206">LRCK</text>
<text x="84.2" y="209.5">FMT</text>
<text x="100.8" y="209.5">VNEG</text>
<text x="101.3" y="206">OUTL</text>
<text x="111.3" y="207.8">5</text>
<text x="111.3" y="204.3">6</text>
<text x="78.7" y="211.3">17</text>
<text x="78.7" y="214.8">18</text>
<text x="84.2" y="213.1">XSMT</text>
<text x="100.8" y="213.1">CAPM</text>
<text x="111.3" y="211.3">4</text>
<text x="220.1" y="213.4" transform="rotate(-90 220.1 213.4)">1</text>
<text x="223.7" y="213.4" transform="rotate(-90 223.7 213.4)">3</text>
<text x="227.2" y="213.4" transform="rotate(-90 227.2 213.4)">4</text>
<text x="230.7" y="213.4" transform="rotate(-90 230.7 213.4)">2</text>
<text x="84.2" y="216.6">LDOO</text>
<text x="101.6" y="220.1">CAPP</text>
<text x="111.3" y="218.4">2</text>
</g>
<g font-size="3.2">
<text x="304.7" y="38.5">1</text>
<text x="308.2" y="40.2">GND</text>
<text x="351.2" y="40.2">GND</text>
<text x="360" y="38.5">40</text>
<text x="63.1" y="43.7">2</text>
<text x="66.6" y="45.5">GND</text>
<text x="63.1" y="84.3">2</text>
<text x="66.6" y="86.1">GND</text>
<text x="325.9" y="179.6">1</text>
<text x="329.4" y="181.3">GND</text>
<text x="100.4" y="195.4">AGND</text>
<text x="111.3" y="193.7">9</text>
<text x="111.3" y="214.8">3</text>
<text x="78.7" y="218.4">19</text>
<text x="84.2" y="220.1">DGND</text>
<text x="98.4" y="216.6">CPGND</text>
</g>
<g font-size="3.2" fill="#f00">
<text x="111.3" y="197.2">8</text>
<text x="100.6" y="199">AVDD</text>
<text x="78.7" y="221.9">20</text>
<text x="111.3" y="221.9">1</text>
<text x="84.2" y="223.7">DVDD</text>
<text x="98.6" y="223.7">CPVDD</text>
</g>
</svg>
